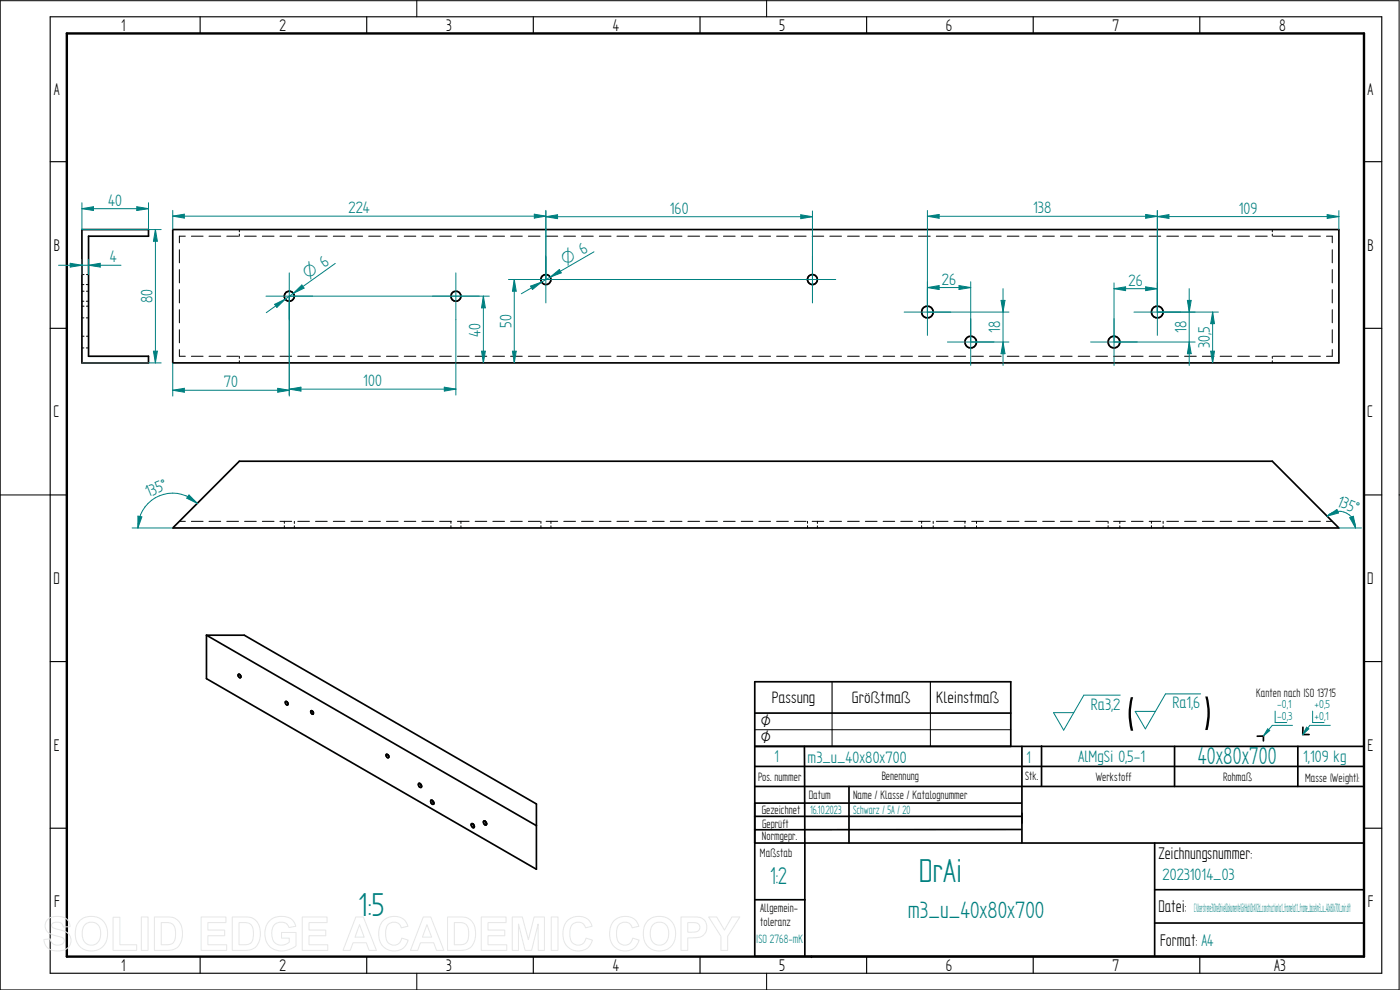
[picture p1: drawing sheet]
<svg xmlns="http://www.w3.org/2000/svg" width="420mm" height="297mm" viewBox="0 0 420 297" stroke-linecap="round" stroke-linejoin="round" font-family="sans-serif">
<g fill="none" stroke="#000" stroke-width=".51">
<path d="M226.5 214h76.8M391 218.2v2.2h1.9M226.5 223.9h182.9v63h-182.9v-82.3h76.8v19.3M226.5 236h182.9M226.5 230h182.9M241.4 223.9l.1 63M254.8 236v16.9M306.7 223.9v29M312.6 223.8v12M352.5 223.9v12.1M379.2 220.9h-1.9M379.2 220.8v1.5"/>
<path d="M389.5 223.9v12.1M226.5 252.9h182.9M226.5 244.9h80M226.5 241h80M306.5 248.9l-80 .1M346.5 252.9v34M226.5 270h15M346.5 276.9h62.9M346.5 267h62.9"/>
</g>
<circle cx="243.5" cy="286.9" r=".25" fill="#000"/>
<path d="M249.7 204.6v9.4M279.2 204.6v9.4" fill="none" stroke="#000" stroke-width=".34"/>
<path d="M226.5 218.9h76.8M249.7 214v9.9M279.2 214v9.9" fill="none" stroke="#000" stroke-width=".3"/>
<path d="M381.8 217.6l-2.6 3.2" fill="none" stroke="#008080" stroke-width=".3"/>
<path d="M380.4 218.7l.7 .5-1.9 1.6z" fill="#008080"/>
<path d="M380.4 218.7l.7 .5-1.9 1.6zM381.8 217.6h6.1M382.7 213.4v3.4h3.5M393.1 217.6l-2.1 2.8" fill="none" stroke="#008080" stroke-width=".3"/>
<path d="M392.1 218.2l.7 .5-1.8 1.7z" fill="#008080"/>
<path d="M39.7 158.4h12.1M56.7 148.5l2.5 2.5-3.2-1.5zM336.2 208.6h-10.9l-6.1 10.5-3-5.3h6.1M360.3 208.2h-10.5l-6.1 10.5-3-5.3h6M392.1 218.2l.7 .5-1.8 1.7zM393.1 217.6h6.1M393.9 213.4v3.4h3.5" fill="none" stroke="#008080" stroke-width=".3"/>
<g fill="none" stroke="#000" stroke-width=".3">
<path d="M.1 .2h419.8v296.8h-419.8M125.1 0v5M230.1 0v5M53.8 74.9v4M55.6 70.9h-1.8v2M57.4 70.9h3.5M62.7 70.9h3.5M68.1 70.9h3.5M71.8 68.9v.7M71.8 70.2v.7M73.4 70.9h3.5M78.7 70.9h3.5"/>
<path d="M84 70.9h3.5M89.4 70.9h3.5M94.7 70.9h3.5M100 70.9h3.5M105.3 70.9h3.5M110.6 70.9h3.6M116 70.9h3.5M121.3 70.9h3.5M126.6 70.9h3.5M131.9 70.9h3.6M137.3 70.9h3.5M142.6 70.9h3.5"/>
<path d="M147.9 70.9h3.5M153.2 70.9h3.5M158.6 70.9h3.5M163.9 70.9h3.5M169.2 70.9h3.5M174.5 70.9h3.5M179.9 70.9h3.5M185.2 70.9h3.5M190.5 70.9h3.5M195.8 70.9h3.5M201.2 70.9h3.5M206.4 70.9h3.6"/>
<path d="M211.8 70.9h3.5M217.1 70.9h3.5M222.5 70.9h3.4M227.7 70.9h3.6M233.1 70.9h3.5M238.4 70.9h3.5M243.7 70.9h3.5M249 70.9h3.5M254.4 70.9h3.5M259.7 70.9h3.5M265 70.9h3.5M270.3 70.9h3.5"/>
<path d="M275.7 70.9h3.5M281 70.9h3.5M286.3 70.9h3.5M291.6 70.9h3.5M297 70.9h3.5M302.3 70.9h3.5M307.6 70.9h3.5M312.9 70.9h3.5M318.3 70.9h3.5M323.6 70.9h3.5M328.9 70.9h3.5M334.2 70.9h3.5"/>
<path d="M339.5 70.9h3.6M344.9 70.9h3.4M350.2 70.9h3.5M355.5 70.9h3.5M360.8 70.9h3.6M366.2 70.9h3.4M371.5 70.9h3.5M376.8 70.9h3.5M381.8 68.9v.7M381.8 70.2v.7M382.1 70.9h3.5M387.5 70.9h3.4"/>
<path d="M392.8 70.9h3.5M398.1 70.9h1.7v2M399.8 74.9v4M24.6 85.4h.6M24.6 95.4h.6M24.6 90.4h.6M24.6 82.4h.6M24.6 91.9h.6M24.6 87.4h.6M25.9 85.4h.7M25.9 95.4h.7M25.9 90.4h.7"/>
<path d="M25.9 82.4h.7M25.9 91.9h.7M25.9 87.4h.7M53.8 80.9v4M53.8 86.9v4M53.8 92.9v4M53.8 98.9v4M399.8 80.9v4M399.8 86.9v4M399.8 92.9v4M399.8 98.9v4M24.6 104.4h.6"/>
<path d="M24.6 100.9h.6M25.9 104.4h.7M25.9 100.9h.7M53.8 104.9v2h1.8M57.4 106.9h3.5M62.7 106.9h3.5M68.1 106.9h3.5M71.8 106.9v.6M71.8 108.2v.7M73.4 106.9h3.5M78.7 106.9h3.5M84 106.9h3.5"/>
<path d="M89.4 106.9h3.5M94.7 106.9h3.5M100 106.9h3.5M105.3 106.9h3.5M110.6 106.9h3.6M116 106.9h3.5M121.3 106.9h3.5M126.6 106.9h3.5M131.9 106.9h3.6M137.3 106.9h3.5M142.6 106.9h3.5M147.9 106.9h3.5"/>
<path d="M153.2 106.9h3.5M158.6 106.9h3.5M163.9 106.9h3.5M169.2 106.9h3.5M174.5 106.9h3.5M179.9 106.9h3.5M185.2 106.9h3.5M190.5 106.9h3.5M195.8 106.9h3.5M201.2 106.9h3.5M206.4 106.9h3.6M211.8 106.9h3.5"/>
<path d="M217.1 106.9h3.5M222.5 106.9h3.4M227.7 106.9h3.6M233.1 106.9h3.5M238.4 106.9h3.5M243.7 106.9h3.5M249 106.9h3.5M254.4 106.9h3.5M259.7 106.9h3.5M265 106.9h3.5M270.3 106.9h3.5M275.7 106.9h3.5"/>
<path d="M281 106.9h3.5M286.3 106.9h3.5M291.6 106.9h3.5M297 106.9h3.5M302.3 106.9h3.5M307.6 106.9h3.5M312.9 106.9h3.5M318.3 106.9h3.5M323.6 106.9h3.5M328.9 106.9h3.5M334.2 106.9h3.5M339.5 106.9h3.6"/>
<path d="M344.9 106.9h3.4M350.2 106.9h3.5M355.5 106.9h3.5M360.8 106.9h3.6M366.2 106.9h3.4M371.5 106.9h3.5M376.8 106.9h3.5M381.8 106.9v.6M381.8 108.2v.7M382.1 106.9h3.5M387.5 106.9h3.4M392.8 106.9h3.5"/>
<path d="M399.8 104.9v2h-1.7M.1 148.5h15M53.8 156.4h1.8M57.4 156.4h3.5M62.7 156.4h3.5M68.1 156.4h3.5M73.4 156.4h3.5M78.7 156.4h3.5M84 156.4h3.5M85.3 156.4v.6M85.3 157.7v.7M88.3 156.4v.7"/>
<path d="M88.3 157.8v.6M89.4 156.4h3.5M94.7 156.4h3.5M100 156.4h3.5M105.3 156.4h3.5M110.6 156.4h3.6M116 156.4h3.5M121.3 156.4h3.5M126.6 156.4h3.5M131.9 156.4h3.6M135.3 156.4v.6M135.3 157.7v.7"/>
<path d="M137.3 156.4h3.5M138.3 156.4v.7M138.3 157.8v.6M142.6 156.4h3.5M147.9 156.4h3.5M153.2 156.4h3.5M158.6 156.4h3.5M162.3 156.4v.6M162.3 157.7v.7M163.9 156.4h3.5M165.3 156.4v.7M165.3 157.8v.6"/>
<path d="M169.2 156.4h3.5M174.5 156.4h3.5M179.9 156.4h3.5M185.2 156.4h3.5M190.5 156.4h3.5M195.8 156.4h3.5M201.2 156.4h3.5M206.4 156.4h3.6M211.8 156.4h3.5M217.1 156.4h3.5M222.5 156.4h3.4M227.7 156.4h3.6"/>
<path d="M233.1 156.4h3.5M238.4 156.4h3.5M242.3 156.4v.6M242.3 157.7v.7M243.7 156.4h3.5M245.3 156.4v.7M245.3 157.8v.6M249 156.4h3.5M254.4 156.4h3.5M259.7 156.4h3.5M265 156.4h3.5M270.3 156.4h3.5"/>
<path d="M275.7 156.4h3.5M276.6 156.4v.6M276.6 157.7v.7M280.1 156.4v.7M280.1 157.8v.6M281 156.4h3.5M286.3 156.4h3.5M289.6 156.4v.6M289.6 157.7v.7M291.6 156.4h3.5M293.1 156.4v.7M293.1 157.8v.6"/>
<path d="M297 156.4h3.5M302.3 156.4h3.5M307.6 156.4h3.5M312.9 156.4h3.5M318.3 156.4h3.5M323.6 156.4h3.5M328.9 156.4h3.5M332.6 156.4v.6M332.6 157.7v.7M334.2 156.4h3.5M336.1 156.4v.7M336.1 157.8v.6"/>
<path d="M339.5 156.4h3.6M344.9 156.4h3.4M345.6 156.4v.6M345.6 157.7v.7M349.1 156.4v.7M349.1 157.8v.6M350.2 156.4h3.5M355.5 156.4h3.5M360.8 156.4h3.6M366.2 156.4h3.4M371.5 156.4h3.5M376.8 156.4h3.5"/>
<path d="M382.1 156.4h3.5M387.5 156.4h3.4M392.8 156.4h3.5M398.1 156.4h1.7M419.9 148.5h.2M125.1 292v5M230.1 292v5"/>
</g>
<g fill="none" stroke="#000" stroke-width=".34">
<path d="M15.1 5h399.6v287h-399.6zM60.1 5v5M110.1 5v5M160.1 5v5M210.1 5v5M260.1 5v5M310.1 5v5M360.1 5v5M15.1 48.5h5M409.4 48.5h5.3M15.1 98.5h5M409.4 98.5h5.3"/>
<path d="M15.1 148.5h5M409.4 148.5h5.3M15.1 198.5h5M409.4 198.5h5.3M15.1 248.5h5M409.4 248.5h5.3M60.1 287v5M110.1 287v5M160.1 287v5M210.1 287v5M260.1 287v5M310.1 287v5"/>
<path d="M360.1 287v5"/>
</g>
<path d="M20.1 10h389.3v277h-389.3z" fill="none" stroke="#000" stroke-width=".72"/>
<g fill="none" stroke="#000" stroke-width=".51">
<path d="M24.6 68.9h20v2h-18v36h18v2h-20zM51.8 68.9h350v40h-350zM71.8 138.4h310l20 20h-350zM62 190.6l99 57.1M62 190.6h11.3l87.7 50.6v19.6l-99-57.2zM71.6 202.3a.59 .59 0 0 1 .6 .4 .59 .59 0 0 1-.2 .7l-.6-.7zM72 202.5l.3 .3M85.7 210.5a.59 .59 0 0 1 .6 .4 .59 .59 0 0 1-.2 .6l-.4-.3zM86.2 210.7l.2 .3M93.4 213.2l.6 .4v.7l-.6-.3zM93.8 213.4l.3 .4M116 226.3l.6 .4v.6l-.6-.3z"/>
<path d="M116.4 226.5l.3 .3M125.6 235.1a.64 .64 0 0 1 .8 .3 .64 .64 0 0 1-.2 .9l-.5-.4zM126.1 235.1l.4 .7M129.3 240.2a.67 .67 0 0 1 .8 .3 .67 .67 0 0 1-.2 .8l-.5-.3zM129.8 240.2l.4 .7M141.5 247.2a.66 .66 0 0 1 .7 .3 .66 .66 0 0 1-.2 .9l-.6-.7zM142 247.2l.4 .7M145.1 246.4a.66 .66 0 0 1 .8 .3 .66 .66 0 0 1-.2 .9l-.5-.4zM145.6 246.4l.4 .7"/>
<circle cx="86.8" cy="88.9" r="1.51"/>
<circle cx="136.8" cy="88.9" r="1.51"/>
<circle cx="163.8" cy="83.9" r="1.51"/>
<circle cx="243.8" cy="83.9" r="1.5"/>
<circle cx="278.3" cy="93.6" r="1.75"/>
<circle cx="347.3" cy="93.6" r="1.76"/>
<circle cx="291.3" cy="102.6" r="1.75"/>
<circle cx="334.3" cy="102.6" r="1.76"/>
</g>
<path d="M56.7 148.5l2.5 2.5-3.2-1.5z" fill="#008080"/>
<path d="M41.4 154.9l1.2 .2-1.2 3.3z" fill="none" stroke="#008080" stroke-width=".3"/>
<path d="M41.4 154.9l1.2 .2-1.2 3.3z" fill="#008080"/>
<path d="M59.2 151a10.4 10.4 0 0 0-11.4-2.2 10.4 10.4 0 0 0-6.4 9.6M401.8 158.4h6.8M405.1 155.3l1.1-.4 .6 3.5z" fill="none" stroke="#008080" stroke-width=".3"/>
<path d="M405.1 155.3l1.1-.4 .6 3.5z" fill="#008080"/>
<path d="M398.3 154.9l2.9-2 .5 1z" fill="none" stroke="#008080" stroke-width=".3"/>
<path d="M398.3 154.9l2.9-2 .5 1z" fill="#008080"/>
<path d="M24.6 60.8v8.1M24.6 62.6l3.5-.6v1.2zM44.6 60.8v8.1M398.3 154.9a5 5 0 0 1 5.4-1.1 5 5 0 0 1 3.1 4.6" fill="none" stroke="#008080" stroke-width=".3"/>
<path d="M24.6 62.6l3.5-.6v1.2z" fill="#008080"/>
<path d="M41.1 62l3.5 .6-3.5 .6z" fill="none" stroke="#008080" stroke-width=".3"/>
<path d="M41.1 62l3.5 .6-3.5 .6z" fill="#008080"/>
<path d="M24.6 62.6h20M24.6 77.8v4.6M26.6 79.6l3.5-.6v1.1zM26.6 77.8v4.6" fill="none" stroke="#008080" stroke-width=".3"/>
<path d="M26.6 79.6l3.5-.6v1.1z" fill="#008080"/>
<path d="M21.1 79l3.5 .6-3.5 .5z" fill="none" stroke="#008080" stroke-width=".3"/>
<path d="M21.1 79l3.5 .6-3.5 .5z" fill="#008080"/>
<path d="M17.6 79.6h18.7M24.6 68.9h23.8M24.6 108.9h23.8M46 105.4h1.2l-.6 3.5z" fill="none" stroke="#008080" stroke-width=".3"/>
<path d="M46 105.4h1.2l-.6 3.5z" fill="#008080"/>
<path d="M46.6 68.9l.6 3.5h-1.2z" fill="none" stroke="#008080" stroke-width=".3"/>
<path d="M46.6 68.9l.6 3.5h-1.2z" fill="#008080"/>
<g fill="none" stroke="#008080" stroke-width=".3">
<path d="M46.6 68.9v40M163.8 76.9v14M243.8 76.9v14M79.8 88.9h14M86.8 81.9v36.6M129.8 88.9h14M136.8 81.9v36.6M156.8 83.9h14M236.8 83.9h14M271.3 93.6h14M278.3 86.6v14M334.3 95.6v14"/>
<path d="M340.3 93.6h14M347.3 86.6v14M133.3 116.2l3.5 .6-3.5 .5zM327.3 102.6h14"/>
</g>
<path d="M133.3 116.2l3.5 .6-3.5 .5z" fill="#008080"/>
<path d="M86.8 116.8l3.5-.6v1.1z" fill="none" stroke="#008080" stroke-width=".3"/>
<path d="M86.8 116.8l3.5-.6v1.1z" fill="#008080"/>
<path d="M86.8 88.9v29.9M51.8 108.9v9.9M83.3 116.5l3.5 .6-3.5 .6zM86.8 116.8h50" fill="none" stroke="#008080" stroke-width=".3"/>
<path d="M83.3 116.5l3.5 .6-3.5 .6z" fill="#008080"/>
<path d="M51.8 117.1l3.5-.6v1.2z" fill="none" stroke="#008080" stroke-width=".3"/>
<path d="M51.8 117.1l3.5-.6v1.2z" fill="#008080"/>
<path d="M100.6 79l-20.7 14.8M82.4 91.3l3.2-1.6-2.5 2.5zM51.8 117.1h35" fill="none" stroke="#008080" stroke-width=".3"/>
<path d="M82.4 91.3l3.2-1.6-2.5 2.5z" fill="#008080"/>
<path d="M88 88l2.6-2.5 .7 .9z" fill="none" stroke="#008080" stroke-width=".3"/>
<path d="M88 88l2.6-2.5 .7 .9z" fill="#008080"/>
<path d="M178.3 75.6l-21.8 12.5M159.2 85.9l3.3-1.3-2.7 2.3z" fill="none" stroke="#008080" stroke-width=".3"/>
<path d="M159.2 85.9l3.3-1.3-2.7 2.3z" fill="#008080"/>
<path d="M165.1 83.1l2.8-2.2 .5 1z" fill="none" stroke="#008080" stroke-width=".3"/>
<path d="M165.1 83.1l2.8-2.2 .5 1z" fill="#008080"/>
<path d="M163.8 65l3.5-.6v1.2zM163.8 63.3v20.6M243.8 63.3v20.6" fill="none" stroke="#008080" stroke-width=".3"/>
<path d="M163.8 65l3.5-.6v1.2z" fill="#008080"/>
<path d="M240.3 64.4l3.5 .6-3.5 .6z" fill="none" stroke="#008080" stroke-width=".3"/>
<path d="M240.3 64.4l3.5 .6-3.5 .6z" fill="#008080"/>
<path d="M51.8 63.1v5.8M160.3 64.3l3.5 .6-3.5 .5zM163.8 65h80M163.8 63.1v20.8" fill="none" stroke="#008080" stroke-width=".3"/>
<path d="M160.3 64.3l3.5 .6-3.5 .5z" fill="#008080"/>
<path d="M51.8 64.9l3.5-.6v1.1z" fill="none" stroke="#008080" stroke-width=".3"/>
<path d="M51.8 64.9l3.5-.6v1.1z" fill="#008080"/>
<path d="M51.8 64.9h112M347.3 65l3.5-.6v1.1zM347.3 63.2v30.4M401.8 63.2v5.7M291.3 95.6v14M284.3 102.6h14" fill="none" stroke="#008080" stroke-width=".3"/>
<path d="M347.3 65l3.5-.6v1.1z" fill="#008080"/>
<path d="M398.3 64.4l3.5 .6-3.5 .5z" fill="none" stroke="#008080" stroke-width=".3"/>
<path d="M398.3 64.4l3.5 .6-3.5 .5z" fill="#008080"/>
<path d="M347.3 65h54.5M347.3 93.6h11.4M356.4 90.1h1.1l-.6 3.5zM334.3 102.6h24.4" fill="none" stroke="#008080" stroke-width=".3"/>
<path d="M356.4 90.1h1.1l-.6 3.5z" fill="#008080"/>
<path d="M356.9 102.6l.6 3.5h-1.1z" fill="none" stroke="#008080" stroke-width=".3"/>
<path d="M356.9 102.6l.6 3.5h-1.1z" fill="#008080"/>
<path d="M152.6 83.9h91.2M154.3 83.9l.6 3.5h-1.1zM356.9 86.6v23" fill="none" stroke="#008080" stroke-width=".3"/>
<path d="M154.3 83.9l.6 3.5h-1.1z" fill="#008080"/>
<path d="M153.8 105.4h1.1l-.6 3.5z" fill="none" stroke="#008080" stroke-width=".3"/>
<path d="M153.8 105.4h1.1l-.6 3.5z" fill="#008080"/>
<path d="M86.8 88.9h60M145.1 88.9l.6 3.5h-1.2zM154.3 83.9v25" fill="none" stroke="#008080" stroke-width=".3"/>
<path d="M145.1 88.9l.6 3.5h-1.2z" fill="#008080"/>
<path d="M144.5 105.4h1.2l-.6 3.5z" fill="none" stroke="#008080" stroke-width=".3"/>
<path d="M144.5 105.4h1.2l-.6 3.5z" fill="#008080"/>
<path d="M145.1 88.9v20M278.3 84.5v9.1M287.8 85.7l3.5 .6-3.5 .6zM291.3 84.5v18.1" fill="none" stroke="#008080" stroke-width=".3"/>
<path d="M287.8 85.7l3.5 .6-3.5 .6z" fill="#008080"/>
<path d="M278.3 86.3l3.5-.6v1.2z" fill="none" stroke="#008080" stroke-width=".3"/>
<path d="M278.3 86.3l3.5-.6v1.2z" fill="#008080"/>
<path d="M278.3 93.6h24.5M278.3 86.3h13M300.4 90.1h1.2l-.6 3.5zM291.3 102.6h11.5" fill="none" stroke="#008080" stroke-width=".3"/>
<path d="M300.4 90.1h1.2l-.6 3.5z" fill="#008080"/>
<path d="M301 102.6l.6 3.5h-1.2z" fill="none" stroke="#008080" stroke-width=".3"/>
<path d="M301 102.6l.6 3.5h-1.2z" fill="#008080"/>
<path d="M301 86.6v23M347.3 93.6h18.4M363.9 93.6l.6 3.5h-1.2z" fill="none" stroke="#008080" stroke-width=".3"/>
<path d="M363.9 93.6l.6 3.5h-1.2z" fill="#008080"/>
<path d="M363.3 105.4h1.2l-.6 3.5z" fill="none" stroke="#008080" stroke-width=".3"/>
<path d="M363.3 105.4h1.2l-.6 3.5z" fill="#008080"/>
<path d="M278.3 64.9l3.5-.6v1.2zM278.3 63.2v30.4M347.3 63.2v30.4M363.9 93.6v15.3" fill="none" stroke="#008080" stroke-width=".3"/>
<path d="M278.3 64.9l3.5-.6v1.2z" fill="#008080"/>
<path d="M343.8 64.3l3.5 .6-3.5 .6z" fill="none" stroke="#008080" stroke-width=".3"/>
<path d="M343.8 64.3l3.5 .6-3.5 .6z" fill="#008080"/>
<path d="M278.3 64.9h69M334.3 86.6l3.5-.5v1.1zM334.3 84.9v17.7M347.3 84.9v8.7" fill="none" stroke="#008080" stroke-width=".3"/>
<path d="M334.3 86.6l3.5-.5v1.1z" fill="#008080"/>
<path d="M343.8 86.1l3.5 .5-3.5 .6z" fill="none" stroke="#008080" stroke-width=".3"/>
<path d="M343.8 86.1l3.5 .5-3.5 .6z" fill="#008080"/>
<path d="M334.3 86.6h13" fill="none" stroke="#008080" stroke-width=".3"/>
<g fill="none" stroke="#e6e6e6" stroke-width=".3">
<path d="M14.2 276a4.8 4.8 0 0 1 6.2 .1l.4 .9 .2 1-2 .1a1.98 1.98 0 0 0-1.5-1.4 1.98 1.98 0 0 0-2 .7 1.32 1.32 0 0 0 1.6 1.4l.5 .1a4 4 0 0 1 3.6 2.5 3.3 3.3 0 0 1-3.9 3.9 3.6 3.6 0 0 1-4.1-3.4l1.9-.2a2.26 2.26 0 0 0 1.8 1.9 2.26 2.26 0 0 0 2.4-1.1 1.29 1.29 0 0 0-1.5-1.5 4.7 4.7 0 0 1-4.1-2.3l-.1-1.3zM23.9 276.2a5 5 0 0 1 6.2-.5 5 5 0 0 1 2.1 5.7 4.9 4.9 0 0 1-6 3.8 4.9 4.9 0 0 1-3.5-6.2l.3-1.4zM25.4 277.5a2.82 2.82 0 0 1 3.4-.5 2.82 2.82 0 0 1 1.4 3.1 2.81 2.81 0 0 1-1.5 3.2 2.81 2.81 0 0 1-3.5-.9 4.9 4.9 0 0 1 .2-4.9zM33.9 275.2h2.1v8.3h5v1.7h-7.1zM42.4 275.1h2v10.1h-2zM46.3 275.1h3.7a4.3 4.3 0 0 1 4.8 5.1 4.3 4.3 0 0 1-4.6 5h-3.9zM48.4 276.8a4.7 4.7 0 0 1 3.5 .6 5 5 0 0 1-.2 5.7l-1.1 .3-2.2 .1zM60.4 275.1h7.4v1.7h-5.4v2.3h5v1.7h-5v2.7h5.6v1.7h-7.6zM69.7 275.1h3.7a4.3 4.3 0 0 1 4.7 5.1 4.3 4.3 0 0 1-4.6 5h-3.8zM71.7 276.8a4.7 4.7 0 0 1 3.6 .6 5 5 0 0 1-.2 5.7l-1.1 .3-2.3 .1zM80.9 276.2a5.3 5.3 0 0 1 7.2 .3l.7 1.4-2.1 .4a2.73 2.73 0 0 0-3.3-1.5 2.73 2.73 0 0 0-1.8 3.2 3.1 3.1 0 0 0 1.6 3.3 3.1 3.1 0 0 0 3.6-.6v-1.2h-2.3v-1.7h4.3v4a5.9 5.9 0 0 1-8.5-.6 6 6 0 0 1 .6-7zM90.7 275.1h7.5v1.7h-5.5v2.3h5.1v1.7h-5.1v2.7h5.7v1.7h-7.7z"/>
<path d="M106.8 275.1h2.2l4 10.1h-2.2l-.9-2.3h-4l-.8 2.3h-2.2zM107.9 277.5l1.4 3.7h-2.8zM114.9 276.3a4.4 4.4 0 0 1 7.5 1.6l-2 .5a2.41 2.41 0 0 0-2.8-1.6 2.41 2.41 0 0 0-1.9 2.7 3.3 3.3 0 0 0 1.7 4 2.35 2.35 0 0 0 3.2-2l1.9 .6a4.5 4.5 0 0 1-5.3 3.1 4.5 4.5 0 0 1-3.5-5l.4-2.5zM127 275.1h2.3l3.9 10.1h-2.2l-.8-2.3h-4l-.9 2.3h-2.1zM128.1 277.5l1.4 3.7h-2.7zM134.3 275.1h3.7a4.3 4.3 0 0 1 4.7 5.1 4.3 4.3 0 0 1-4.6 5h-3.8zM136.3 276.8a4.7 4.7 0 0 1 3.6 .6 5 5 0 0 1-.2 5.7l-1.1 .3-2.3 .1zM144.4 275.1h7.5v1.7h-5.4v2.3h5v1.7h-5v2.7h5.6v1.7h-7.7zM153.7 275.1h3l1.9 6.8 1.7-6.8h3.1v10.1h-1.9v-8l-2 8h-1.9l-2-8v8h-1.9zM165.4 275.1h2.1v10.1h-2.1zM170.2 276.3a4.4 4.4 0 0 1 7.5 1.6l-2 .5a2.41 2.41 0 0 0-2.8-1.6 2.41 2.41 0 0 0-1.9 2.7 3.3 3.3 0 0 0 1.7 4 2.35 2.35 0 0 0 3.2-2l1.9 .6a4.5 4.5 0 0 1-5.3 3.1 4.5 4.5 0 0 1-3.6-5l.5-2.5zM184.2 276.3a4.4 4.4 0 0 1 7.5 1.6l-2 .5a2.41 2.41 0 0 0-2.8-1.6 2.41 2.41 0 0 0-1.9 2.7 3.3 3.3 0 0 0 1.7 4 2.35 2.35 0 0 0 3.2-2l1.9 .6a4.5 4.5 0 0 1-5.3 3.1 4.5 4.5 0 0 1-3.5-5l.4-2.5z"/>
<path d="M194.4 276.2a5 5 0 0 1 6.2-.5 5 5 0 0 1 2.1 5.7 4.9 4.9 0 0 1-6.1 3.8 4.9 4.9 0 0 1-3.5-6.2l.4-1.4zM195.9 277.5a2.82 2.82 0 0 1 3.4-.5 2.82 2.82 0 0 1 1.4 3.1 2.81 2.81 0 0 1-1.6 3.2 2.81 2.81 0 0 1-3.4-.9 4.9 4.9 0 0 1 .2-4.9zM204.4 275.1h3.2a3.8 3.8 0 0 1 4.1 1.4 3.3 3.3 0 0 1-.2 3.6 3.3 3.3 0 0 1-3.2 1.3h-1.9v3.8h-2zM206.4 276.8a4.8 4.8 0 0 1 3.1 .4 1.49 1.49 0 0 1 .3 1.8 1.49 1.49 0 0 1-1.7 .7h-1.7zM212.7 275.1h2.4l2.3 4 2.3-4h2.3l-3.6 5.8v4.3h-2v-4.3z"/>
</g>
<g font-size="16.1">
<text x="338" y="219.2">(</text>
<text x="361.1" y="218.9">)</text>
</g>
<g font-size="11.3" fill="#008080">
<text x="275.7" y="264.6">DrAi</text>
<text x="107.5" y="274.8">1:5</text>
</g>
<g font-size="8.2" fill="#008080">
<text x="359.5" y="229.3">40x80x700</text>
<text x="231.1" y="265.3">1:2</text>
</g>
<text font-size="8" fill="#008080" x="272.4" y="275.5">m3_u_40x80x700</text>
<g font-size="5.7">
<text x="36.4" y="9.2">1</text>
<text x="83.9" y="9.2">2</text>
<text x="133.9" y="9.2">3</text>
<text x="183.9" y="9.2">4</text>
<text x="233.9" y="9.2">5</text>
<text x="283.9" y="9.2">6</text>
<text x="333.9" y="9.2">7</text>
<text x="383.9" y="9.2">8</text>
<text x="16.1" y="28.5">A</text>
<text x="410.4" y="28.5">A</text>
<text x="16.1" y="75.2">B</text>
<text x="410.4" y="75.2">B</text>
<text x="16" y="125.2">C</text>
<text x="410.3" y="125.2">C</text>
<text x="16" y="175.2">D</text>
<text x="410.3" y="175.2">D</text>
<text x="16.1" y="225.2">E</text>
<text x="410.4" y="225.2">E</text>
<text x="347.7" y="257.6">Zeichnungsnummer:</text>
<text x="16.3" y="272">F</text>
<text x="347.7" y="273.6">Datei:</text>
<text x="410.5" y="272">F</text>
<text x="348.2" y="283.9">Format: A4</text>
<text x="36.4" y="291.2">1</text>
<text x="83.9" y="291.2">2</text>
<text x="133.9" y="291.2">3</text>
<text x="183.9" y="291.2">4</text>
<text x="233.9" y="291.2">5</text>
<text x="283.9" y="291.2">6</text>
<text x="333.9" y="291.2">7</text>
<text x="382.4" y="291.2">A3</text>
</g>
<g font-size="5.7" fill="#008080">
<text x="232.5" y="228.7">1</text>
<text x="308.1" y="228.9">1</text>
</g>
<g font-size="5.6" fill="#008080">
<text x="32.5" y="61.7">40</text>
<text x="104.6" y="64">224</text>
<text x="201" y="64.1">160</text>
<text x="310.1" y="64.1">138</text>
<text x="371.8" y="64.1">109</text>
<text x="33" y="78.7">4</text>
<text x="97.4" y="80.3" transform="rotate(-36 97.4 80.3)">6</text>
<text x="282.7" y="85.4">26</text>
<text x="338.7" y="85.8">26</text>
<text x="45.8" y="91" transform="rotate(-90 45.8 91)">80</text>
<text x="144.2" y="101" transform="rotate(-90 144.2 101)">40</text>
<text x="153.5" y="98.4" transform="rotate(-90 153.5 98.4)">50</text>
<text x="300.2" y="99.9" transform="rotate(-90 300.2 99.9)">18</text>
<text x="356.1" y="99.9" transform="rotate(-90 356.1 99.9)">18</text>
<text x="363" y="104.5" transform="rotate(-90 363 104.5)">30,5</text>
<text x="67.2" y="116.2">70</text>
<text x="109" y="115.9">100</text>
<text x="44.4" y="149.2" transform="rotate(-22 44.4 149.2)">135°</text>
<text x="401" y="151.7" transform="rotate(22 401 151.7)">135°</text>
<text x="327.4" y="212.9">Ra3,2</text>
<text x="351.9" y="212.6">Ra1,6</text>
<text x="242.4" y="228.9">m3_u_40x80x700</text>
<text x="323.5" y="228.7">AlMgSi 0,5-1</text>
<text x="391.1" y="228.8">1,109 kg</text>
<text x="348.9" y="263.9">20231014_03</text>
</g>
<g font-size="5.6">
<text x="231.6" y="210.9">Passung</text>
<text x="255.6" y="210.9">Größtmaß</text>
<text x="281" y="210.9">Kleinstmaß</text>
<text x="228.4" y="218.2">Ø</text>
<text x="228.4" y="223.1">Ø</text>
</g>
<g font-size="5.4" fill="#008080">
<text x="92.4" y="83.8" transform="rotate(-35 92.4 83.8)">O</text>
<text x="169.6" y="79.5" transform="rotate(-30 169.6 79.5)">O 6</text>
</g>
<g font-size="4.1">
<text x="377" y="209">Kanten nach ISO 13715</text>
<text x="307.7" y="234">Stk.</text>
<text x="227.5" y="234.3">Pos. nummer</text>
<text x="242.7" y="239.7">Datum</text>
<text x="256" y="239.6">Name / Klasse / Katalognummer</text>
<text x="264.6" y="234.1">Benennung</text>
<text x="328.8" y="234.4">Werkstoff</text>
<text x="367.1" y="234.2">Rohmaß</text>
<text x="391.7" y="234.6">Masse (Weight):</text>
<text x="228.6" y="244.1">Gezeichnet</text>
<text x="228.7" y="248.3">Geprüft</text>
<text x="228.1" y="257.1">Maßstab</text>
<text x="228.7" y="252.2">Normgepr.</text>
<text x="228.1" y="273.5">Allgemein-</text>
<text x="228.1" y="277.7">toleranz</text>
</g>
<g font-size="4.1" fill="#008080">
<text x="243.1" y="244.3">16.10.2023</text>
<text x="256.1" y="244.3">Schwarz / 5A / 20</text>
<text x="358.4" y="273.6">C:\Users\rene3\OneDrive\Dokumente\GitHub\DrAI\2d_construction\a1_frame\a1.1_frame_base\m3_u_40x80x700_mir.dft</text>
<text x="227" y="283">ISO 2768-mK</text>
</g>
<g font-size="3.9" fill="#008080">
<text x="383.3" y="212.5">-0,1</text>
<text x="394.5" y="212.5">+0,5</text>
<text x="383.3" y="216.2">-0,3</text>
<text x="394.5" y="216.2">+0,1</text>
</g>
</svg>
